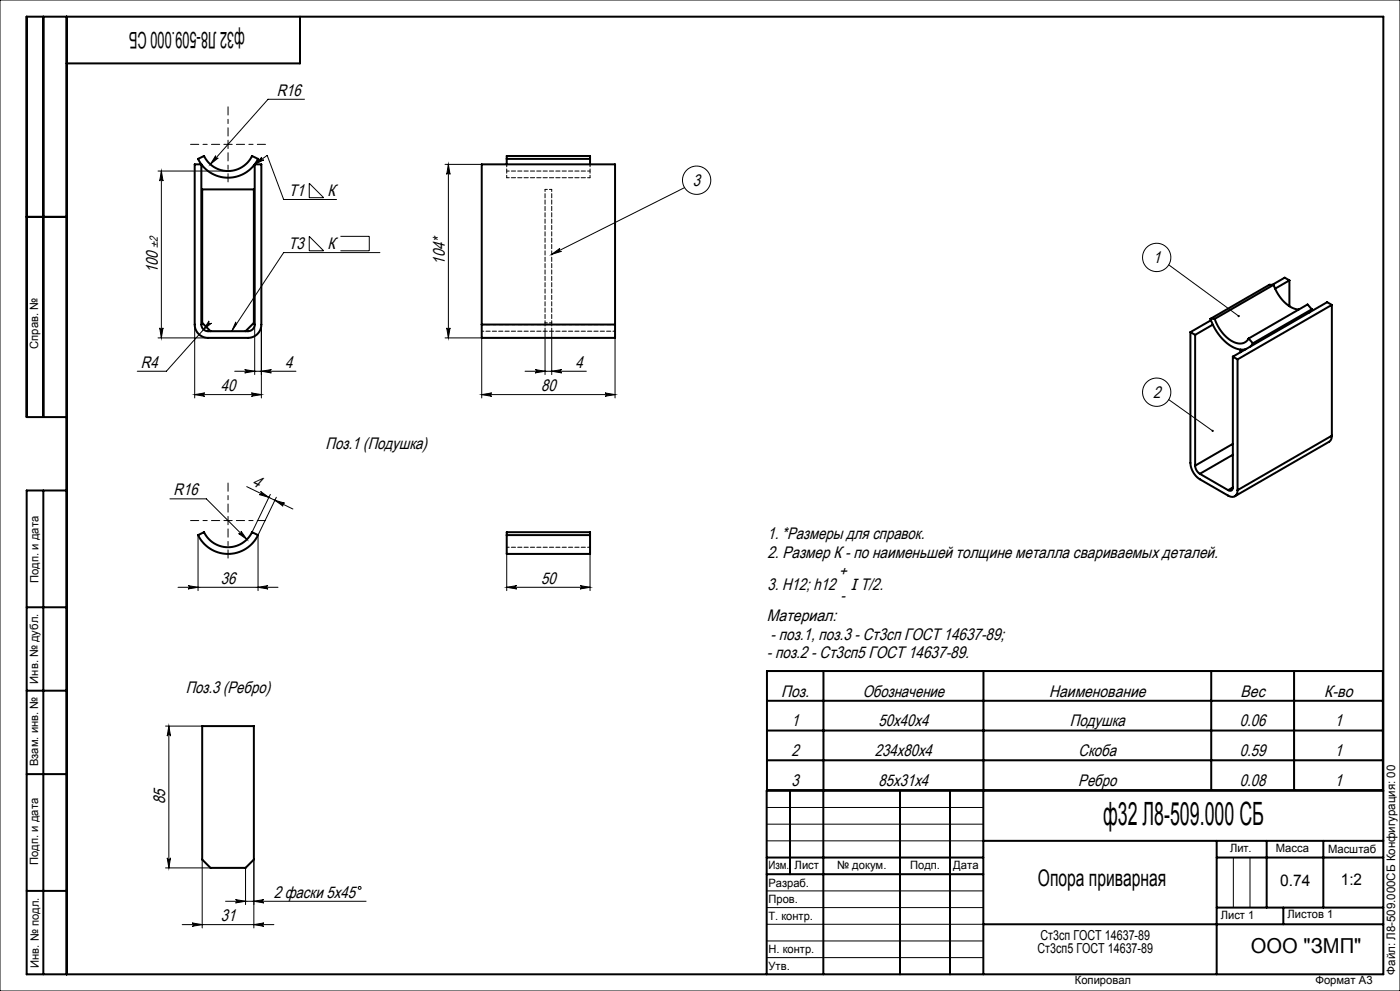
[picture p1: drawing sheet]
<svg xmlns="http://www.w3.org/2000/svg" width="420mm" height="297mm" viewBox="0 0 420 297" stroke-linecap="round" stroke-linejoin="round" font-family="sans-serif">
<g fill="none" stroke="#000" stroke-width=".3">
<path d="M0 0h420v297h-420zM91.3 29.7h-10.9l-17.3 19.5M47.4 51.3h21M48.4 51.3l.5 3a.5 .5 0 0 0-.5-.5 .5 .5 0 0 0-.5 .5zM48.4 51.3v50M64.7 46.7a.5 .5 0 0 0 .1 .7 .5 .5 0 0 0 .7-.1l-2.4 1.9zM67.2 43.3h2.5M68.4 42v2.5M76.4 49.3l3.8-2.7 4.9 13.2h15.9M78.6 47.1a.5 .5 0 0 0-.1 .7 .5 .5 0 0 0 .6 .1l-2.7 1.4zM92.8 54.9l4.3 4.3h-4.3zM133.5 49.3h11"/>
<path d="M134.5 49.3l.5 3a.5 .5 0 0 0-.5-.5 .5 .5 0 0 0-.5 .5zM134.5 49.3v52M205.4 56.2l-39.9 20M92.8 70.8l4.3 4.4h-4.3zM102.1 70.8h8.7v4.4h-8.7M114 75.7h-28.9l-15.6 23.6M165.5 76.2l2.5-1.8a.5 .5 0 0 0-.2 .7 .5 .5 0 0 0 .6 .2zM350.6 79.4l21 15.3M47.9 98.3a.5 .5 0 0 0 .5 .4 .5 .5 0 0 0 .5-.4l-.5 3zM58.4 97.3v22M62.4 97.3l-12.5 14h-8.7M62.7 96.2a.5 .5 0 0 0 .1 .7 .5 .5 0 0 0 .6-.1l-2.3 2z"/>
<path d="M70.8 96.5l.1 .7-1.4 2.1zM76.4 97.3v15M78.4 97.3v22M134 98.3a.5 .5 0 0 0 .5 .4 .5 .5 0 0 0 .5-.4l-.5 3zM163.5 99.3v13M165.5 99.3v13M47.4 101.3h15M58.4 118.3h20M58.4 118.3l3-.5a.5 .5 0 0 0-.5 .5 .5 .5 0 0 0 .5 .5zM70.4 111.3h18.4M73.4 110.8l3 .5-3 .5a.5 .5 0 0 0 .5-.5 .5 .5 0 0 0-.5-.5zM75.4 117.8l3 .5-3 .5a.5 .5 0 0 0 .5-.5 .5 .5 0 0 0-.5-.5z"/>
<path d="M78.4 111.3l3-.5a.5 .5 0 0 0-.5 .5 .5 .5 0 0 0 .5 .5zM133.5 101.3h11v18M144.5 118.3h40M144.5 118.3l3-.5a.5 .5 0 0 0-.5 .5 .5 .5 0 0 0 .5 .5zM157.5 111.3h18.4M160.5 110.8l3 .5-3 .5a.5 .5 0 0 0 .5-.5 .5 .5 0 0 0-.5-.5zM165.5 111.3l3-.5a.5 .5 0 0 0-.5 .5 .5 .5 0 0 0 .5 .5zM181.5 117.8l3 .5-3 .5a.5 .5 0 0 0 .5-.5 .5 .5 0 0 0-.5-.5zM184.5 101.3v18M350.6 119.8l13.2 9.3M51 149.5h10.9l12.2 12.2M67.2 156h2.5"/>
<path d="M68.4 154.8v2.5M71.6 159.9a.5 .5 0 0 0 .7 0 .5 .5 0 0 0 0-.7l1.8 2.5zM74 145.8l13.9 6.8M78.2 147.3l2.5 1.8-3-.9a.5 .5 0 0 0 .7-.2 .5 .5 0 0 0-.2-.7zM81.1 148.2l-5.5 11.3M82.5 149.9l2.9 .9a.5 .5 0 0 0-.7 .2 .5 .5 0 0 0 .2 .7zM82.9 149l-5.5 11.4v16.6M53.4 176h30M56.4 175.5l3 .5-3 .5a.5 .5 0 0 0 .5-.5 .5 .5 0 0 0-.5-.5zM59.4 160.4v16.6M77.4 176l3-.5a.5 .5 0 0 0-.5 .5 .5 .5 0 0 0 .5 .5zM152 166v11"/>
<path d="M152 176h25M152 176l3-.5a.5 .5 0 0 0-.5 .5 .5 .5 0 0 0 .5 .5zM174 175.5l3 .5-3 .5a.5 .5 0 0 0 .5-.5 .5 .5 0 0 0-.5-.5zM177 166v11M49.7 217.6h11M50.7 217.6l.5 3a.5 .5 0 0 0-.5-.5 .5 .5 0 0 0-.5 .5zM50.7 217.6v42.5M50.2 257.1a.5 .5 0 0 0 .5 .5 .5 .5 0 0 0 .5-.5l-.5 3zM60.7 257.6v20.5M76.2 257.6v20.5M230 242h65M230 247h65"/>
<path d="M230 252h65M370 257v15M375 257v15M49.7 260.1h13.5M54.7 277.1h27.5M57.7 276.6l3 .5-3 .5a.5 .5 0 0 0 .4-.5 .5 .5 0 0 0-.4-.5zM67.7 270.1h42.1M70.7 269.6l3 .5-3 .5a.5 .5 0 0 0 .4-.5 .5 .5 0 0 0-.4-.5zM73.7 260.1v11M76.2 270.1l3-.5a.5 .5 0 0 0-.5 .5 .5 .5 0 0 0 .5 .5zM76.2 277.1l3-.5a.5 .5 0 0 0-.5 .5 .5 .5 0 0 0 .5 .5zM230 267h65"/>
<path d="M230 272h65M230 277h65M230 282h65M230 287h65"/>
<circle cx="209" cy="54" r="4.2"/>
<circle cx="347" cy="77.2" r="4.2"/>
<circle cx="347" cy="117.5" r="4.2"/>
<circle cx="107.9" cy="266.1" r=".43"/>
</g>
<g fill="none" stroke="#000" stroke-width=".6">
<path d="M13 5v120M20 5v287M90 5v14h-70M58.4 49.3h2v48a2 2 0 0 0 2 2h12a2 2 0 0 0 2-2v-48h2v48a4 4 0 0 1-4 4h-12a4 4 0 0 1-4-4zM59.4 47.6l1.8-.9a8 8 0 0 0 7.2 4.6 8 8 0 0 0 7.2-4.6l1.8 .9a10 10 0 0 1-9 5.7 10 10 0 0 1-9-5.7zM152 47.6v1.7M152 47.6h25M152 47.6v-.9h25v.9M177 47.6v1.7M8 65h12M63.2 99.3l-2.5-2.5v-40h15.5v40l-2.5 2.5M144.5 97.3v4h40v-4"/>
<path d="M144.5 97.3v-48h40v48M144.5 97.3h40M357.1 99.5v39.2a6.2 6.2 0 0 0 2.9 4.9l8.4 4.9a1.73 1.73 0 0 0 2 .2 1.73 1.73 0 0 0 .9-1.8M357.1 99.5l1.4 .9M363.1 95.6a14.1 14.1 0 0 0 8.2 9l1.2 .2 1.2-.2M363.1 95.6h1.3M363.3 96l-6.2 3.5M363.8 97.3l-5.3 3.1M364.4 95.6a11 11 0 0 0 7 7.3 2.89 2.89 0 0 0 3.2-1.4M382.1 85.4a11 11 0 0 0 7 7.3l.5 .1M382.1 85.4l-1.3-.1-17.7 10.3M382.1 85.4l-17.7 10.2"/>
<path d="M386.8 84l-1.4-.8-3.7 2.2M386.8 84l-4.3 2.5M386.8 84v7.8M393.5 92.7l-.7 .9M393.5 92.7l-17.6 10.2M393.5 92.7l-1.2-1.5-17.7 10.3M399.6 91.4l-28.3 16.3M399.6 91.4v39.2M399.6 91.4l-1.5-.8-28.2 16.3M358.5 100.4v39.2M369.9 106.9v39.2M369.9 106.9l1.4 .8"/>
<path d="M371.3 107.7v39.2M372.2 104.8v.8M374.6 101.5l1.3 1.4M375.9 102.9l-.7 .9M20 125h-12v-120h407v287h-407v-145h12M358.5 139.6a3.1 3.1 0 0 0 1.5 2.4M369.9 133l-11.4 6.6M369.9 136.3l-9.9 5.7M399.6 130.6l-.3 1.2-.6 .6-28.3 16.3M399.6 130.6l-28.3 16.3M13 147v145M360 142l8.4 4.9"/>
<path d="M369.9 146.1a.86 .86 0 0 1-.5 .9 .86 .86 0 0 1-1-.1M369.9 146.1l-1.5 .8M59.4 160.4l1.8-.9a8 8 0 0 0 7.2 4.5 8 8 0 0 0 7.2-4.5l1.8 .9a10 10 0 0 1-9 5.6 10 10 0 0 1-9-5.6zM152 160.4v5.6h25v-5.6M152 160.4v-.9h25v.9M152 160.4h25M8 182h12M8 207h12M60.7 217.6h15.5v40l-2.5 2.5h-10.5l-2.5-2.5zM230.1 201.1h184.8v35.7h-184.8zM230.1 218.9h184.8M230.1 210h184.8"/>
<path d="M247 201.1v35.7M295 201.1v35.7M363.4 201.1v35.7M388.2 201.1v35.7M8 232h12M230.1 227.9h184.8M237 237v25M247 237v55M270 237v55M285 237v55M295 237v55M415 237h-185v55"/>
<path d="M230 257h65M295 252h120M365 252v40M365 257h50M380 252v20M397 252v20M8 267h12M230 262h65M295 277h120M365 272h50M385 272v5"/>
</g>
<path d="M65.9 43.3h-8.7M68.4 40.8v-8.8M68.4 45.8v8.7M70.9 43.3h8.8M65.9 156h-8.7M68.4 153.5v-8.7M68.4 158.5v8.8M70.9 156h8.8" fill="none" stroke="#000" stroke-width=".3" stroke-dasharray="15.2 1.3 1.3 1.3" stroke-dashoffset="12.8"/>
<g fill="#000">
<path d="M64.7 46.7l-1.6 2.5 2.4-1.9a.5 .5 0 0 1-.7 .1 .5 .5 0 0 1-.1-.7zM73.4 110.8l3 .5-3 .5a.5 .5 0 0 0 .5-.5 .5 .5 0 0 0-.5-.5zM78.4 111.3l3-.5a.5 .5 0 0 0-.5 .5 .5 .5 0 0 0 .5 .5zM62.7 96.2l-1.6 2.6 2.3-2a.5 .5 0 0 1-.6 .1 .5 .5 0 0 1-.1-.7zM58.4 118.3l3-.5a.5 .5 0 0 0-.5 .5 .5 .5 0 0 0 .5 .5zM75.4 117.8l3 .5-3 .5a.5 .5 0 0 0 .5-.5 .5 .5 0 0 0-.5-.5zM71.6 159.9l2.5 1.8-1.8-2.5a.5 .5 0 0 1 0 .7 .5 .5 0 0 1-.7 0zM70.7 269.6l3 .5-3 .5a.5 .5 0 0 0 .4-.5 .5 .5 0 0 0-.4-.5zM76.2 270.1l3-.5a.5 .5 0 0 0-.5 .5 .5 .5 0 0 0 .5 .5zM152 176l3-.5a.5 .5 0 0 0-.5 .5 .5 .5 0 0 0 .5 .5zM174 175.5l3 .5-3 .5a.5 .5 0 0 0 .5-.5 .5 .5 0 0 0-.5-.5z"/>
<path d="M134.5 49.3l.5 3a.5 .5 0 0 0-.5-.5 .5 .5 0 0 0-.5 .5zM134 98.3a.5 .5 0 0 0 .5 .4 .5 .5 0 0 0 .5-.4l-.5 3z"/>
<path d="M47.9 98.3a.5 .5 0 0 0 .5 .4 .5 .5 0 0 0 .5-.4l-.5 3zM48.4 51.3l.5 3a.5 .5 0 0 0-.5-.5 .5 .5 0 0 0-.5 .5zM50.2 257.1a.5 .5 0 0 0 .5 .5 .5 .5 0 0 0 .5-.5l-.5 3zM50.7 217.6l.5 3a.5 .5 0 0 0-.5-.5 .5 .5 0 0 0-.5 .5z"/>
<path d="M371.4 94.5v.5h.4l-.2-.3 .3 .2v-.4zM363.6 128.9v.5h.4l-.2-.3 .3 .2v-.4zM70.8 96.5l.1 .7-1.4 2.1zM78.6 47.1a.5 .5 0 0 0-.1 .7 .5 .5 0 0 0 .6 .1l-2.7 1.4zM165.5 76.2l2.5-1.8a.5 .5 0 0 0-.2 .7 .5 .5 0 0 0 .6 .2z"/>
<path d="M160.5 110.8l3 .5-3 .5a.5 .5 0 0 0 .5-.5 .5 .5 0 0 0-.5-.5zM165.5 111.3l3-.5a.5 .5 0 0 0-.5 .5 .5 .5 0 0 0 .5 .5zM56.4 175.5l3 .5-3 .5a.5 .5 0 0 0 .5-.5 .5 .5 0 0 0-.5-.5zM77.4 176l3-.5a.5 .5 0 0 0-.5 .5 .5 .5 0 0 0 .5 .5z"/>
<path d="M181.5 117.8l3 .5-3 .5a.5 .5 0 0 0 .5-.5 .5 .5 0 0 0-.5-.5zM144.5 118.3l3-.5a.5 .5 0 0 0-.5 .5 .5 .5 0 0 0 .5 .5z"/>
<path d="M82.5 149.9l2.9 .9a.5 .5 0 0 0-.7 .2 .5 .5 0 0 0 .2 .7zM78.2 147.3l2.5 1.8-3-.9a.5 .5 0 0 0 .7-.2 .5 .5 0 0 0-.2-.7z"/>
<path d="M57.7 276.6l3 .5-3 .5a.5 .5 0 0 0 .4-.5 .5 .5 0 0 0-.4-.5zM76.2 277.1l3-.5a.5 .5 0 0 0-.5 .5 .5 .5 0 0 0 .5 .5z"/>
</g>
<path d="M163.5 56.8v40M165.5 56.8h-2M165.5 56.8v40M165.5 96.8h-2M184.5 99.3h-40M184.5 97.3h-40" fill="none" stroke="#000" stroke-width=".3" stroke-dasharray="1.3 .6" stroke-dashoffset=".6"/>
<path d="M163.5 96.8v2.5M165.5 96.8v2.5" fill="none" stroke="#000" stroke-width=".3" stroke-dasharray="1.3 .6" stroke-dashoffset=".3"/>
<path d="M152 49.3v4M152 53.3h25M152 51.3h25M177 49.3v4M152 164h25" fill="none" stroke="#000" stroke-width=".3" stroke-dasharray="1.3 .6" stroke-dashoffset=".5"/>
<text font-size="9.6" x="330.9" y="247.3">ф32 Л8-509.000 СБ</text>
<g font-size="6.9">
<text x="73.4" y="9.6" transform="rotate(-180 73.4 9.6)">ф32 Л8-509.000 СБ</text>
<text x="311.4" y="265.6">Опора приварная</text>
</g>
<text font-size="6.2" x="375.2" y="285.5">ООО &quot;ЗМП&quot;</text>
<g font-size="5">
<text x="83" y="28.7">R16</text>
<text x="86.6" y="58.7">Т1</text>
<text x="98.2" y="58.7">К</text>
<text x="207.9" y="55.6">3</text>
<text x="86.6" y="74.6">Т3</text>
<text x="98.2" y="74.6">К</text>
<text x="47.3" y="81.9" transform="rotate(-90 47.3 81.9)">100</text>
<text x="133.4" y="79.3" transform="rotate(-90 133.4 79.3)">104*</text>
<text x="345.9" y="78.7">1</text>
<text x="42.3" y="110.2">R4</text>
<text x="85.5" y="110.2">4</text>
<text x="172.6" y="110.2">4</text>
<text x="66.2" y="117.2">40</text>
<text x="162.3" y="117.2">80</text>
<text x="345.9" y="119.1">2</text>
<text x="97.7" y="134.6">Поз.1 (Подушка)</text>
<text x="52.1" y="148.4">R16</text>
<text x="75.5" y="145.3" transform="rotate(26 75.5 145.3)">4</text>
<text x="230.2" y="161.6">1. *Размеры для справок.</text>
<text x="230.2" y="167.1">2. Размер К - по наименьшей толщине металла свариваемых деталей.</text>
<text x="251.7" y="172.6">+</text>
<text x="66.2" y="174.9">36</text>
<text x="162.3" y="174.9">50</text>
<text x="230.2" y="176.9">3. H12; h12</text>
<text x="252.2" y="180.2">-</text>
<text x="230.1" y="186.2">Материал:</text>
<text x="231.2" y="191.7">- поз.1, поз.3 - Ст3сп ГОСТ 14637-89;</text>
<text x="230.1" y="197.2">- поз.2 - Ст3сп5 ГОСТ 14637-89.</text>
<text x="55.7" y="207.7">Поз.3 (Ребро)</text>
<text x="234.4" y="208.8">Поз.</text>
<text x="258.8" y="208.8">Обозначение</text>
<text x="314.8" y="208.8">Наименование</text>
<text x="372.2" y="208.8">Вес</text>
<text x="397.3" y="208.8">К-во</text>
<text x="237.5" y="217.7">1</text>
<text x="263.6" y="217.7">50х40х4</text>
<text x="320.9" y="217.7">Подушка</text>
<text x="372" y="217.7">0.06</text>
<text x="400.4" y="217.7">1</text>
<text x="237.5" y="226.6">2</text>
<text x="262.5" y="226.6">234х80х4</text>
<text x="323.6" y="226.6">Скоба</text>
<text x="372" y="226.6">0.59</text>
<text x="400.4" y="226.6">1</text>
<text x="237.5" y="235.5">3</text>
<text x="263.6" y="235.5">85х31х4</text>
<text x="323.5" y="235.5">Ребро</text>
<text x="372" y="235.5">0.08</text>
<text x="400.4" y="235.5">1</text>
<text x="49.6" y="241" transform="rotate(-90 49.6 241)">85</text>
<text x="82.1" y="269">2 фаски 5x45</text>
<text x="66.2" y="276">31</text>
</g>
<g font-size="4.8">
<text x="384" y="265.6">0.74</text>
<text x="402.3" y="265.3">1:2</text>
</g>
<text font-size="4.7" x="255.1" y="177">I T/2.</text>
<g font-size="4.1">
<text x="312.2" y="281.6">Ст3сп ГОСТ 14637-89</text>
<text x="311.3" y="285.6">Ст3сп5 ГОСТ 14637-89</text>
</g>
<g font-size="3.5">
<text x="47.4" y="74.3" transform="rotate(-90 47.4 74.3)">±2</text>
<text x="418.6" y="292.1" transform="rotate(-90 418.6 292.1)">Файл: Л8-509.000СБ Конфигурация: 00</text>
</g>
<g font-size="3.4">
<text x="11.5" y="104.5" transform="rotate(-90 11.5 104.5)">Справ. №</text>
<text x="11.6" y="174.7" transform="rotate(-90 11.6 174.7)">Подп. и дата</text>
<text x="11.4" y="204.9" transform="rotate(-90 11.4 204.9)">Инв. № дубл.</text>
<text x="11.4" y="229.6" transform="rotate(-90 11.4 229.6)">Взам. инв. №</text>
<text x="369" y="255.5">Лит.</text>
<text x="382.8" y="255.5">Масса</text>
<text x="398.4" y="255.6">Масштаб</text>
<text x="11.4" y="259.2" transform="rotate(-90 11.4 259.2)">Подп. и дата</text>
<text x="230.5" y="260.5">Изм.</text>
<text x="238.4" y="260.4">Лист</text>
<text x="251.1" y="260.4">№ докум.</text>
<text x="273" y="260.4">Подп.</text>
<text x="286" y="260.4">Дата</text>
<text x="230.5" y="265.7">Разраб.</text>
<text x="230.5" y="275.7">Т. контр.</text>
<text x="230.6" y="270.7">Пров.</text>
<text x="366.2" y="275.3">Лист 1</text>
<text x="386.3" y="275.2">Листов 1</text>
<text x="230.6" y="285.7">Н. контр.</text>
<text x="11.6" y="290" transform="rotate(-90 11.6 290)">Инв. № подл.</text>
<text x="230.6" y="290.7">Утв.</text>
<text x="322.5" y="295">Копировал</text>
<text x="394.6" y="295">Формат А3</text>
</g>
</svg>
